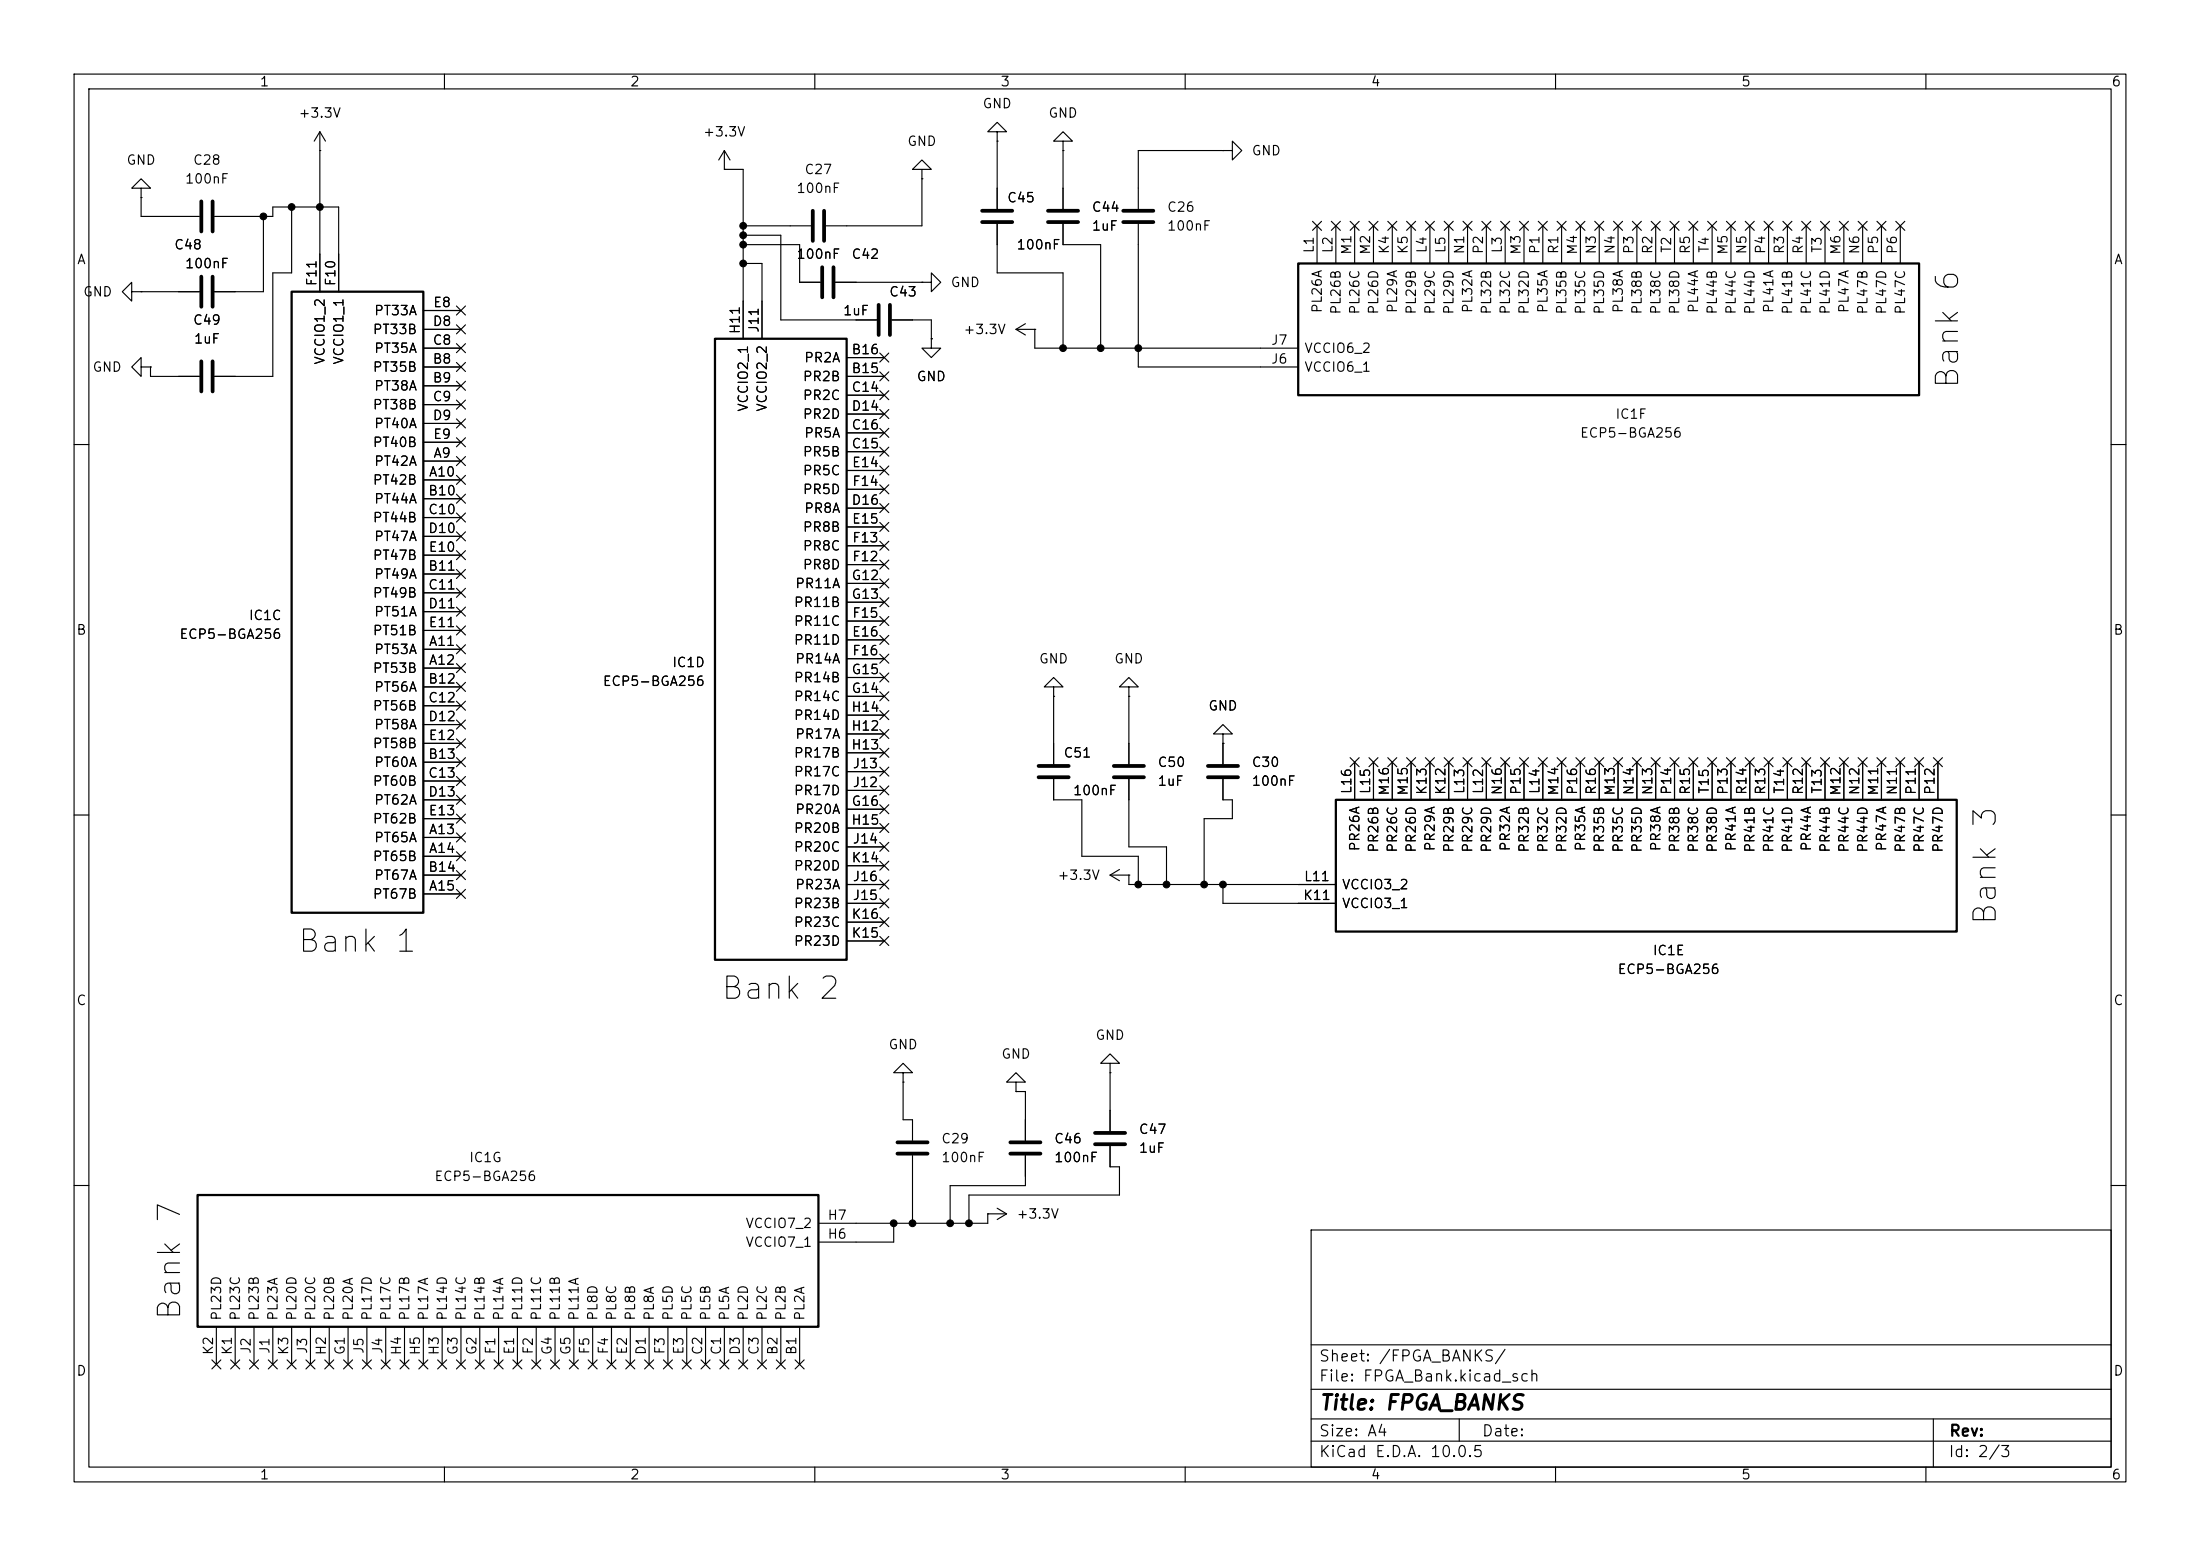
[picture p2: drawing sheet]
<svg xmlns="http://www.w3.org/2000/svg" width="297mm" height="210mm" viewBox="0 0 297 210" stroke-linecap="round" stroke-linejoin="round" font-family="sans-serif">
<g fill="none" stroke="#000" stroke-width=".15">
<path d="M10 10h277v190h-277zM12 12h273v186h-273zM43.2 17.8l-.8 1.3M43.2 17.8l.7 1.3M43.2 17.8v21.6M60 10v2M110 10v2M134.6 17.8h1.3l-1.3-1.3-1.3 1.3h1.3v1.3M134.6 19.1h.1M134.6 19.1v9.1M143.5 19.1h1.3l-1.3-1.3-1.3 1.3h1.3v1.2M160 10v2"/>
<path d="M210 10v2M260 10v2M17.8 39.4v-1.3l-1.3 1.3 1.3 1.2v-1.2h1.2M19 25.4h1.3l-1.3-1.3-1.2 1.3h1.2v1.3M19 26.7h.1M19 39.4h.1M19 39.4h7.9M19 26.7v2.5h7.9M29 29.2h7.8v-1.3h8.9v11.5M35.6 29.2v10.2h-6.6M39.4 27.9v8.9h-2.6v14h-7.8M43.2 20.3h.1"/>
<path d="M97.8 22.9h.1M97.8 20.3v2.6M97.8 22.9h2.5v22.8M97.8 20.3l-.8 1.3M97.8 20.3l.8 1.3M100.3 31.8h5.1v11.4h13M100.3 33h7.6v5.1h2.8M100.3 35.6h2.6v10.1M100.3 30.5h9.2M112.8 38.1h11.7M124.5 38.1h1.2v-1.3l1.3 1.3-1.3 1.3v-1.3M124.5 38.1h.1"/>
<path d="M124.5 22.9h1.2l-1.2-1.3-1.3 1.3h1.3v1.2M124.5 24.1h.1M124.5 24.1v6.4h-13M134.6 30.2v6.6h8.9v10.2M143.5 20.3h.1M143.5 20.3v7.9M143.5 30.2v2.8h5.1v14M153.7 30.2v19.3h21.6M165.1 20.3h1.3v-1.2l1.2 1.2-1.2 1.3v-1.3M165.1 20.3h.1M165.1 20.3h-11.4v7.9M177.2 29.9l1.2 1.2"/>
<path d="M177.8 30.5v5.1M178.4 29.9l-1.2 1.2M179.7 29.9l1.2 1.2M180.3 30.5v5.1M180.9 29.9l-1.2 1.2M182.3 29.9l1.2 1.2M182.9 30.5v5.1M183.5 29.9l-1.2 1.2M184.8 29.9l1.2 1.2M185.4 30.5v5.1M186 29.9l-1.2 1.2M187.4 29.9l1.2 1.2"/>
<path d="M188 30.5v5.1M188.6 29.9l-1.2 1.2M189.9 29.9l1.2 1.2M190.5 30.5v5.1M191.1 29.9l-1.2 1.2M192.4 29.9l1.2 1.2M193 30.5v5.1M193.6 29.9l-1.2 1.2M195 29.9l1.2 1.2M195.6 30.5v5.1M196.2 29.9l-1.2 1.2M197.5 29.9l1.2 1.2"/>
<path d="M198.1 30.5v5.1M198.7 29.9l-1.2 1.2M200.1 29.9l1.2 1.2M200.7 30.5v5.1M201.3 29.9l-1.2 1.2M202.6 29.9l1.2 1.2M203.2 30.5v5.1M203.8 29.9l-1.2 1.2M205.1 29.9l1.2 1.2M205.7 30.5v5.1M206.3 29.9l-1.2 1.2M207.7 29.9l1.2 1.2"/>
<path d="M208.3 30.5v5.1M208.9 29.9l-1.2 1.2M210.2 29.9l1.2 1.2M210.8 30.5v5.1M211.4 29.9l-1.2 1.2M212.8 29.9l1.2 1.2M213.4 30.5v5.1M214 29.9l-1.2 1.2M215.3 29.9l1.2 1.2M215.9 30.5v5.1M216.5 29.9l-1.2 1.2M217.8 29.9l1.2 1.2"/>
<path d="M218.4 30.5v5.1M219 29.9l-1.2 1.2M220.4 29.9l1.2 1.2M221 30.5v5.1M221.6 29.9l-1.2 1.2M222.9 29.9l1.2 1.2M223.5 30.5v5.1M224.1 29.9l-1.2 1.2M225.5 29.9l1.2 1.2M226.1 30.5v5.1M226.7 29.9l-1.2 1.2M228 29.9l1.2 1.2"/>
<path d="M228.6 30.5v5.1M229.2 29.9l-1.2 1.2M230.5 29.9l1.2 1.2M231.1 30.5v5.1M231.7 29.9l-1.2 1.2M233.1 29.9l1.2 1.2M233.7 30.5v5.1M234.3 29.9l-1.2 1.2M235.6 29.9l1.2 1.2M236.2 30.5v5.1M236.8 29.9l-1.2 1.2M238.2 29.9l1.2 1.2"/>
<path d="M238.8 30.5v5.1M239.4 29.9l-1.2 1.2M240.7 29.9l1.2 1.2M241.3 30.5v5.1M241.9 29.9l-1.2 1.2M243.2 29.9l1.2 1.2M243.8 30.5v5.1M244.4 29.9l-1.2 1.2M245.8 29.9l1.2 1.2M246.4 30.5v5.1M247 29.9l-1.2 1.2M248.3 29.9l1.2 1.2"/>
<path d="M248.9 30.5v5.1M249.5 29.9l-1.2 1.2M250.9 29.9l1.2 1.2M251.5 30.5v5.1M252.1 29.9l-1.2 1.2M253.4 29.9l1.2 1.2M254 30.5v5.1M254.6 29.9l-1.2 1.2M255.9 29.9l1.2 1.2M256.5 30.5v5.1M257.1 29.9l-1.2 1.2M19 49.5v-1.2l-1.2 1.2 1.2 1.3v-1.3h1.3"/>
<path d="M20.3 49.5h.1M20.3 49.5v1.3h6.6M57.1 49.5h5.1M57.1 52.1h5.1M57.1 47h5.1M57.1 54.6h5.1M57.1 44.5h5.1M57.1 57.2h5.1M57.1 41.9h5.1M57.1 59.7h5.1M61.6 43.8l1.2 1.3M61.6 48.9l1.2 1.2"/>
<path d="M61.6 56.5l1.2 1.3M61.6 59.1l1.2 1.2M61.6 54l1.2 1.2M61.6 46.4l1.2 1.2M61.6 51.5l1.2 1.2M61.6 41.3l1.2 1.2M62.8 43.8l-1.2 1.3M62.8 48.9l-1.2 1.2M62.8 56.5l-1.2 1.3M62.8 59.1l-1.2 1.2M62.8 54l-1.2 1.2M62.8 46.4l-1.2 1.2"/>
<path d="M62.8 51.5l-1.2 1.2M62.8 41.3l-1.2 1.2M114.3 50.8h5.1M114.3 48.3h5.1M114.3 53.3h5.1M114.3 58.4h5.1M114.3 55.9h5.1M118.8 47.7l1.2 1.2M118.8 57.8l1.2 1.2M118.8 52.7l1.2 1.2M118.8 50.2l1.2 1.2M118.8 55.3l1.2 1.2"/>
<path d="M120 47.7l-1.2 1.2M120 57.8l-1.2 1.2M120 52.7l-1.2 1.2M120 50.2l-1.2 1.2M120 55.3l-1.2 1.2M120.4 43.2h5.3v2.5M125.7 45.7v1.3h1.3l-1.3 1.3-1.2-1.3h1.2M125.7 45.7h.1M137.2 44.5h2.5M137.2 44.5l1.2 .7M138.4 43.7l-1.2 .8M139.7 44.5h.1"/>
<path d="M139.7 44.5v2.5h35.6M10 60h2M57.1 62.2h5.1M57.1 64.8h5.1M57.1 67.3h5.1M57.1 77.5h5.1M57.1 69.9h5.1M57.1 72.4h5.1M57.1 74.9h5.1M61.6 69.2l1.2 1.3M61.6 61.6l1.2 1.2M61.6 64.2l1.2 1.2"/>
<path d="M61.6 66.7l1.2 1.2M61.6 74.3l1.2 1.2M61.6 79.4l1.2 1.2M61.6 76.9l1.2 1.2M61.6 71.8l1.2 1.2M62.8 69.2l-1.2 1.3M62.8 61.6l-1.2 1.2M62.8 64.2l-1.2 1.2M62.8 66.7l-1.2 1.2M62.8 74.3l-1.2 1.2M62.8 79.4l-1.2 1.2M62.8 76.9l-1.2 1.2"/>
<path d="M62.8 71.8l-1.2 1.2M114.3 61h5.1M114.3 68.6h5.1M114.3 63.5h5.1M114.3 71.1h5.1M114.3 76.2h5.1M114.3 73.7h5.1M114.3 66h5.1M114.3 78.7h5.1M118.8 70.5l1.2 1.2M118.8 78.1l1.2 1.2M118.8 75.6l1.2 1.2"/>
<path d="M118.8 73.1l1.2 1.2M118.8 65.4l1.2 1.2M118.8 62.9l1.2 1.2M118.8 68l1.2 1.2M118.8 60.4l1.2 1.2M120 70.5l-1.2 1.2M120 78.1l-1.2 1.2M120 75.6l-1.2 1.2M120 73.1l-1.2 1.2M120 65.4l-1.2 1.2M120 62.9l-1.2 1.2M120 68l-1.2 1.2"/>
<path d="M120 60.4l-1.2 1.2M285 60h2M57.1 87.6h5.1M57.1 90.2h5.1M57.1 92.7h5.1M57.1 80h5.1M57.1 95.3h5.1M57.1 82.6h5.1M57.1 97.8h5.1M57.1 85.1h5.1M61.6 84.5l1.2 1.2M61.6 81.9l1.2 1.3"/>
<path d="M61.6 94.6l1.2 1.3M61.6 89.6l1.2 1.2M61.6 87l1.2 1.2M61.6 92.1l1.2 1.2M61.6 97.2l1.2 1.2M61.6 99.7l1.2 1.2M62.8 84.5l-1.2 1.2M62.8 81.9l-1.2 1.3M62.8 94.6l-1.2 1.3M62.8 89.6l-1.2 1.2M62.8 87l-1.2 1.2M62.8 92.1l-1.2 1.2"/>
<path d="M62.8 97.2l-1.2 1.2M62.8 99.7l-1.2 1.2M114.3 86.4h5.1M114.3 83.8h5.1M114.3 88.9h5.1M114.3 81.3h5.1M114.3 94h5.1M114.3 91.4h5.1M114.3 99.1h5.1M114.3 96.5h5.1M118.8 98.5l1.2 1.2M118.8 80.7l1.2 1.2"/>
<path d="M118.8 83.2l1.2 1.2M118.8 95.9l1.2 1.2M118.8 88.3l1.2 1.2M118.8 85.8l1.2 1.2M118.8 93.4l1.2 1.2M118.8 90.8l1.2 1.2M120 98.5l-1.2 1.2M120 88.3l-1.2 1.2M120 80.7l-1.2 1.2M120 83.2l-1.2 1.2M120 95.9l-1.2 1.2M120 85.8l-1.2 1.2"/>
<path d="M120 93.4l-1.2 1.2M120 90.8l-1.2 1.2M142.2 92.7h1.3l-1.3-1.3-1.2 1.3h1.2v1.3M142.2 94h.1M142.2 94v9.1M152.4 92.7h1.3l-1.3-1.3-1.3 1.3h1.3v1.3M152.4 94h.1M152.4 94v9.1M165.1 99.1h1.3l-1.3-1.3-1.3 1.3h1.3v1.2M10 110h2M57.1 113h5.1M57.1 115.6h5.1"/>
<path d="M57.1 102.9h5.1M57.1 118.1h5.1M57.1 105.4h5.1M57.1 108h5.1M57.1 100.3h5.1M57.1 110.5h5.1M61.6 117.5l1.2 1.2M61.6 115l1.2 1.2M61.6 112.4l1.2 1.2M61.6 107.3l1.2 1.3M61.6 104.8l1.2 1.2M61.6 109.9l1.2 1.2"/>
<path d="M61.6 102.3l1.2 1.2M62.8 117.5l-1.2 1.2M62.8 115l-1.2 1.2M62.8 112.4l-1.2 1.2M62.8 107.3l-1.2 1.3M62.8 104.8l-1.2 1.2M62.8 109.9l-1.2 1.2M62.8 102.3l-1.2 1.2M114.3 119.4h5.1M114.3 109.2h5.1M114.3 101.6h5.1M114.3 111.8h5.1"/>
<path d="M114.3 106.7h5.1M114.3 104.1h5.1M114.3 114.3h5.1M114.3 116.8h5.1M118.8 111.2l1.2 1.2M118.8 113.7l1.2 1.2M118.8 118.8l1.2 1.2M118.8 108.6l1.2 1.2M118.8 103.5l1.2 1.2M118.8 101l1.2 1.2M118.8 116.2l1.2 1.2M118.8 106.1l1.2 1.2"/>
<path d="M120 111.2l-1.2 1.2M120 113.7l-1.2 1.2M120 118.8l-1.2 1.2M120 108.6l-1.2 1.2M120 103.5l-1.2 1.2M120 101l-1.2 1.2M120 116.2l-1.2 1.2M120 106.1l-1.2 1.2M142.2 105.2v2.8h3.8v7.6h7.7v3.8M149.9 118.1h2.5M149.9 118.1l1.2 .8M151.1 117.3l-1.2 .8"/>
<path d="M152.4 118.1h.1M152.4 105.2v9.1h5.1v5.1M152.4 118.1v1.3h27.9M165.1 100.3h.1M165.1 100.3v2.8M165.1 105.2v2.8h1.3v2.5h-3.8v8.9M165.1 119.4v2.5h15.2M182.3 102.3l1.2 1.2M182.9 102.9v5.1M183.5 102.3l-1.2 1.2M184.8 102.3l1.2 1.2M185.4 102.9v5.1"/>
<path d="M186 102.3l-1.2 1.2M187.4 102.3l1.2 1.2M188 102.9v5.1M188.6 102.3l-1.2 1.2M189.9 102.3l1.2 1.2M190.5 102.9v5.1M191.1 102.3l-1.2 1.2M192.4 102.3l1.2 1.2M193 102.9v5.1M193.6 102.3l-1.2 1.2M195 102.3l1.2 1.2M195.6 102.9v5.1"/>
<path d="M196.2 102.3l-1.2 1.2M197.5 102.3l1.2 1.2M198.1 102.9v5.1M198.7 102.3l-1.2 1.2M200.1 102.3l1.2 1.2M200.7 102.9v5.1M201.3 102.3l-1.2 1.2M202.6 102.3l1.2 1.2M203.2 102.9v5.1M203.8 102.3l-1.2 1.2M205.1 102.3l1.2 1.2M205.7 102.9v5.1"/>
<path d="M206.3 102.3l-1.2 1.2M207.7 102.3l1.2 1.2M208.3 102.9v5.1M208.9 102.3l-1.2 1.2M210.2 102.3l1.2 1.2M210.8 102.9v5.1M211.4 102.3l-1.2 1.2M212.8 102.3l1.2 1.2M213.4 102.9v5.1M214 102.3l-1.2 1.2M215.3 102.3l1.2 1.2M215.9 102.9v5.1"/>
<path d="M216.5 102.3l-1.2 1.2M217.8 102.3l1.2 1.2M218.4 102.9v5.1M219 102.3l-1.2 1.2M220.4 102.3l1.2 1.2M221 102.9v5.1M221.6 102.3l-1.2 1.2M222.9 102.3l1.2 1.2M223.5 102.9v5.1M224.1 102.3l-1.2 1.2M225.5 102.3l1.2 1.2M226.1 102.9v5.1"/>
<path d="M226.7 102.3l-1.2 1.2M228 102.3l1.2 1.2M228.6 102.9v5.1M229.2 102.3l-1.2 1.2M230.5 102.3l1.2 1.2M231.1 102.9v5.1M231.7 102.3l-1.2 1.2M233.1 102.3l1.2 1.2M233.7 102.9v5.1M234.3 102.3l-1.2 1.2M235.6 102.3l1.2 1.2M236.2 102.9v5.1"/>
<path d="M236.8 102.3l-1.2 1.2M238.2 102.3l1.2 1.2M238.8 102.9v5.1M239.4 102.3l-1.2 1.2M240.7 102.3l1.2 1.2M241.3 102.9v5.1M241.9 102.3l-1.2 1.2M243.2 102.3l1.2 1.2M243.8 102.9v5.1M244.4 102.3l-1.2 1.2M245.8 102.3l1.2 1.2M246.4 102.9v5.1"/>
<path d="M247 102.3l-1.2 1.2M248.3 102.3l1.2 1.2M248.9 102.9v5.1M249.5 102.3l-1.2 1.2M250.9 102.3l1.2 1.2M251.5 102.9v5.1M252.1 102.3l-1.2 1.2M253.4 102.3l1.2 1.2M254 102.9v5.1M254.6 102.3l-1.2 1.2M255.9 102.3l1.2 1.2M256.5 102.9v5.1"/>
<path d="M257.1 102.3l-1.2 1.2M258.5 102.3l1.2 1.2M259.1 102.9v5.1M259.7 102.3l-1.2 1.2M261 102.3l1.2 1.2M261.6 102.9v5.1M262.2 102.3l-1.2 1.2M285 110h2M57.1 120.7h5.1M61.6 120l1.2 1.3M62.8 120l-1.2 1.3M114.3 121.9h5.1"/>
<path d="M114.3 127h5.1M114.3 124.5h5.1M118.8 121.3l1.2 1.2M118.8 126.4l1.2 1.2M118.8 123.9l1.2 1.2M120 121.3l-1.2 1.2M120 126.4l-1.2 1.2M120 123.9l-1.2 1.2M121.9 144.8h1.3l-1.3-1.3-1.3 1.3h1.3v1.3M121.9 146.1h.1M121.9 146.1v5h1.3v2.8M123.2 156v9.1"/>
<path d="M137.2 146.1h1.2l-1.2-1.3-1.3 1.3h1.3v1.2M137.2 147.3h.1M137.2 147.3h1.2v6.6M138.4 156v4h-10.1v5.1M149.9 143.5h1.2l-1.2-1.3-1.3 1.3h1.3v1.3M149.9 144.8h.1M149.9 144.8v7.9M149.9 154.7v2.8h1.2v3.8h-20.3v3.8M10 160h2M29.2 179.1v5.1M31.7 179.1v5.1M34.3 179.1v5.1"/>
<path d="M36.8 179.1v5.1M39.4 179.1v5.1M41.9 179.1v5.1M44.4 179.1v5.1M47 179.1v5.1M49.5 179.1v5.1M52.1 179.1v5.1M54.6 179.1v5.1M57.1 179.1v5.1M59.7 179.1v5.1M62.2 179.1v5.1M64.8 179.1v5.1"/>
<path d="M67.3 179.1v5.1M69.8 179.1v5.1M72.4 179.1v5.1M74.9 179.1v5.1M77.5 179.1v5.1M80 179.1v5.1M82.5 179.1v5.1M85.1 179.1v5.1M87.6 179.1v5.1M90.2 179.1v5.1M92.7 179.1v5.1M95.2 179.1v5.1"/>
<path d="M97.8 179.1v5.1M100.3 179.1v5.1M102.9 179.1v5.1M105.4 179.1v5.1M107.9 179.1v5.1M120.6 165.1v2.5h-10.1M133.3 163.8h.1M133.3 163.8v1.3h-22.8M133.3 163.8h2.6M134.6 163.1l1.3 .7M135.9 163.8l-1.3 .8M177 166h108v32h-108z"/>
<path d="M285 160h2M28.6 183.5l1.2 1.3M29.8 183.5l-1.2 1.3M31.1 183.5l1.3 1.3M32.4 183.5l-1.3 1.3M33.7 183.5l1.2 1.3M34.9 183.5l-1.2 1.3M36.2 183.5l1.2 1.3M37.4 183.5l-1.2 1.3M38.8 183.5l1.2 1.3M40 183.5l-1.2 1.3M41.3 183.5l1.2 1.3"/>
<path d="M42.5 183.5l-1.2 1.3M43.8 183.5l1.3 1.3M45.1 183.5l-1.3 1.3M46.4 183.5l1.2 1.3M47.6 183.5l-1.2 1.3M48.9 183.5l1.2 1.3M50.1 183.5l-1.2 1.3M51.5 183.5l1.2 1.3M52.7 183.5l-1.2 1.3M54 183.5l1.2 1.3M55.2 183.5l-1.2 1.3M56.5 183.5l1.3 1.3"/>
<path d="M57.8 183.5l-1.3 1.3M59.1 183.5l1.2 1.3M60 198v2M60.3 183.5l-1.2 1.3M61.6 183.5l1.2 1.3M62.8 183.5l-1.2 1.3M64.2 183.5l1.2 1.3M65.4 183.5l-1.2 1.3M66.7 183.5l1.2 1.3M67.9 183.5l-1.2 1.3M69.2 183.5l1.3 1.3M70.5 183.5l-1.3 1.3"/>
<path d="M71.8 183.5l1.2 1.3M73 183.5l-1.2 1.3M74.3 183.5l1.2 1.3M75.5 183.5l-1.2 1.3M76.9 183.5l1.2 1.3M78.1 183.5l-1.2 1.3M79.4 183.5l1.2 1.3M80.6 183.5l-1.2 1.3M81.9 183.5l1.3 1.3M83.2 183.5l-1.3 1.3M84.5 183.5l1.2 1.3M85.7 183.5l-1.2 1.3"/>
<path d="M87 183.5l1.2 1.3M88.2 183.5l-1.2 1.3M89.6 183.5l1.2 1.3M90.8 183.5l-1.2 1.3M92.1 183.5l1.2 1.3M93.3 183.5l-1.2 1.3M94.6 183.5l1.3 1.3M95.9 183.5l-1.3 1.3M97.2 183.5l1.2 1.3M98.4 183.5l-1.2 1.3M99.7 183.5l1.2 1.3M100.9 183.5l-1.2 1.3"/>
<path d="M102.3 183.5l1.2 1.3M103.5 183.5l-1.2 1.3M104.8 183.5l1.2 1.3M106 183.5l-1.2 1.3M107.3 183.5l1.3 1.3M108.6 183.5l-1.3 1.3M110 198v2M160 198v2M177 194.5h108M177 191.5h108M177 187.5h108M177 181.5h108"/>
<path d="M197 191.5v3M210 198v2M260 198v2M261 191.5v6.5"/>
</g>
<g fill="none" stroke="#000" stroke-width=".51">
<path d="M27.2 27.2v4M27.2 37.3v4.1M28.7 27.2v4M28.7 37.3v4.1M109.7 28.4v4.1M111 36.1v4M111.3 28.4v4.1M112.5 36.1v4M132.6 28.4h4.1M132.6 30h4.1M141.5 28.4h4M141.5 30h4"/>
<path d="M151.6 28.4h4.1M151.6 30h4.1M27.2 48.8v4M28.7 48.8v4M118.6 41.1v4.1M120.1 41.1v4.1M140.2 104.9h4.1M140.2 103.4h4.1M150.4 104.9h4M150.4 103.4h4M163.1 104.9h4M163.1 103.4h4"/>
<path d="M121.2 154.2h4M121.2 155.7h4M136.4 154.2h4.1M136.4 155.7h4.1M147.8 152.9h4.1M147.8 154.4h4.1"/>
</g>
<path d="M39.4 39.4h17.7v83.8h-17.7zM175.3 35.6h83.8v17.7h-83.8zM96.5 45.7h17.8v83.8h-17.8zM180.3 108h83.9v17.7h-83.9zM26.7 161.3h83.8v17.8h-83.8z" fill="none" stroke="#000" stroke-width=".3"/>
<g fill="#000" stroke="#000" stroke-width=".14">
<circle cx="35.6" cy="29.2" r=".46"/>
<circle cx="39.4" cy="27.9" r=".46"/>
<circle cx="43.2" cy="27.9" r=".46"/>
<circle cx="100.3" cy="30.5" r=".46"/>
<circle cx="100.3" cy="33" r=".46"/>
<circle cx="100.3" cy="35.6" r=".46"/>
<circle cx="100.3" cy="31.8" r=".46"/>
<circle cx="143.5" cy="47" r=".46"/>
<circle cx="148.6" cy="47" r=".46"/>
<circle cx="153.7" cy="47" r=".46"/>
<circle cx="153.7" cy="119.4" r=".46"/>
<circle cx="157.5" cy="119.4" r=".46"/>
<circle cx="162.6" cy="119.4" r=".46"/>
<circle cx="165.1" cy="119.4" r=".46"/>
<circle cx="120.6" cy="165.1" r=".46"/>
<circle cx="123.2" cy="165.1" r=".46"/>
<circle cx="128.3" cy="165.1" r=".46"/>
<circle cx="130.8" cy="165.1" r=".46"/>
</g>
<g font-size="3">
<text x="265.2" y="52.7" transform="rotate(-90 265.2 52.7)">Bank 6</text>
<text x="270.3" y="125.1" transform="rotate(-90 270.3 125.1)">Bank 3</text>
<text x="40" y="129.3">Bank 1</text>
<text x="97.1" y="135.6">Bank 2</text>
<text x="25.1" y="178.5" transform="rotate(-90 25.1 178.5)">Bank 7</text>
</g>
<text font-size="2" x="178" y="190.8">Title: FPGA_BANKS</text>
<g font-size="1.5">
<text x="178" y="184.1">Sheet: /FPGA_BANKS/</text>
<text x="178" y="186.8">File: FPGA_Bank.kicad_sch</text>
<text x="178" y="197">KiCad E.D.A. 10.0.5</text>
<text x="178" y="194.2">Size: A4</text>
<text x="200" y="194.2">Date:</text>
<text x="263" y="197">Id: 2/3</text>
<text x="263" y="194.2">Rev:</text>
</g>
<g font-size="1.3">
<text x="35" y="12">1</text>
<text x="85" y="12">2</text>
<text x="135" y="12">3</text>
<text x="185" y="12">4</text>
<text x="235" y="12">5</text>
<text x="285" y="12">6</text>
<text x="40.2" y="16.2">+3.3V</text>
<text x="132.6" y="14.9">GND</text>
<text x="141.4" y="16.2">GND</text>
<text x="17" y="22.6">GND</text>
<text x="26" y="22.6">C28</text>
<text x="94.8" y="18.7">+3.3V</text>
<text x="108.5" y="23.8">C27</text>
<text x="122.4" y="20">GND</text>
<text x="168.9" y="21.3">GND</text>
<text x="24.9" y="25.1">100nF</text>
<text x="107.4" y="26.4">100nF</text>
<text x="135.9" y="27.6">C45</text>
<text x="147.3" y="28.9">C44</text>
<text x="157.5" y="28.9">C26</text>
<text x="10.3" y="36">A</text>
<text x="23.4" y="34">C48</text>
<text x="107.4" y="35.3">100nF</text>
<text x="114.9" y="35.3">C42</text>
<text x="137.1" y="34">100nF</text>
<text x="147.3" y="31.4">1uF</text>
<text x="157.5" y="31.4">100nF</text>
<text x="177.7" y="34.3" transform="rotate(-90 177.7 34.3)">L1</text>
<text x="180.2" y="34.3" transform="rotate(-90 180.2 34.3)">L2</text>
<text x="182.7" y="34.5" transform="rotate(-90 182.7 34.5)">M1</text>
<text x="185.3" y="34.5" transform="rotate(-90 185.3 34.5)">M2</text>
<text x="187.8" y="34.4" transform="rotate(-90 187.8 34.4)">K4</text>
<text x="190.4" y="34.4" transform="rotate(-90 190.4 34.4)">K5</text>
<text x="192.9" y="34.3" transform="rotate(-90 192.9 34.3)">L4</text>
<text x="195.4" y="34.3" transform="rotate(-90 195.4 34.3)">L5</text>
<text x="198" y="34.4" transform="rotate(-90 198 34.4)">N1</text>
<text x="200.5" y="34.4" transform="rotate(-90 200.5 34.4)">P2</text>
<text x="203.1" y="34.3" transform="rotate(-90 203.1 34.3)">L3</text>
<text x="205.6" y="34.5" transform="rotate(-90 205.6 34.5)">M3</text>
<text x="208.1" y="34.4" transform="rotate(-90 208.1 34.4)">P1</text>
<text x="210.7" y="34.4" transform="rotate(-90 210.7 34.4)">R1</text>
<text x="213.2" y="34.5" transform="rotate(-90 213.2 34.5)">M4</text>
<text x="215.8" y="34.4" transform="rotate(-90 215.8 34.4)">N3</text>
<text x="218.3" y="34.4" transform="rotate(-90 218.3 34.4)">N4</text>
<text x="220.8" y="34.4" transform="rotate(-90 220.8 34.4)">P3</text>
<text x="223.4" y="34.4" transform="rotate(-90 223.4 34.4)">R2</text>
<text x="225.9" y="34.2" transform="rotate(-90 225.9 34.2)">T2</text>
<text x="228.5" y="34.4" transform="rotate(-90 228.5 34.4)">R5</text>
<text x="231" y="34.2" transform="rotate(-90 231 34.2)">T4</text>
<text x="233.5" y="34.5" transform="rotate(-90 233.5 34.5)">M5</text>
<text x="236.1" y="34.4" transform="rotate(-90 236.1 34.4)">N5</text>
<text x="238.6" y="34.4" transform="rotate(-90 238.6 34.4)">P4</text>
<text x="241.2" y="34.4" transform="rotate(-90 241.2 34.4)">R3</text>
<text x="243.7" y="34.4" transform="rotate(-90 243.7 34.4)">R4</text>
<text x="246.2" y="34.2" transform="rotate(-90 246.2 34.2)">T3</text>
<text x="248.8" y="34.5" transform="rotate(-90 248.8 34.5)">M6</text>
<text x="251.3" y="34.4" transform="rotate(-90 251.3 34.4)">N6</text>
<text x="253.9" y="34.4" transform="rotate(-90 253.9 34.4)">P5</text>
<text x="256.4" y="34.4" transform="rotate(-90 256.4 34.4)">P6</text>
<text x="285.3" y="36">A</text>
<text x="11.1" y="40.3">GND</text>
<text x="24.9" y="36.5">100nF</text>
<text x="43" y="38.7" transform="rotate(-90 43 38.7)">F11</text>
<text x="45.6" y="38.7" transform="rotate(-90 45.6 38.7)">F10</text>
<text x="58.4" y="41.8">E8</text>
<text x="119.9" y="40.3">C43</text>
<text x="128.3" y="39.1">GND</text>
<text x="26" y="44.1">C49</text>
<text x="26.1" y="46.7">1uF</text>
<text x="50.2" y="45.4">PT33B</text>
<text x="50.4" y="48">PT35A</text>
<text x="50.4" y="42.9">PT33A</text>
<text x="58.3" y="46.9">C8</text>
<text x="58.3" y="44.3">D8</text>
<text x="100.2" y="45.2" transform="rotate(-90 100.2 45.2)">H11</text>
<text x="102.7" y="45" transform="rotate(-90 102.7 45)">J11</text>
<text x="113.7" y="42.9">1uF</text>
<text x="130" y="45.4">+3.3V</text>
<text x="171.5" y="46.9">J7</text>
<text x="176" y="48">VCCIO6_2</text>
<text x="178.8" y="42.4" transform="rotate(-90 178.8 42.4)">PL26A</text>
<text x="181.3" y="42.5" transform="rotate(-90 181.3 42.5)">PL26B</text>
<text x="183.8" y="42.5" transform="rotate(-90 183.8 42.5)">PL26C</text>
<text x="186.4" y="42.5" transform="rotate(-90 186.4 42.5)">PL26D</text>
<text x="188.9" y="42.4" transform="rotate(-90 188.9 42.4)">PL29A</text>
<text x="191.5" y="42.5" transform="rotate(-90 191.5 42.5)">PL29B</text>
<text x="194" y="42.5" transform="rotate(-90 194 42.5)">PL29C</text>
<text x="196.5" y="42.5" transform="rotate(-90 196.5 42.5)">PL29D</text>
<text x="199.1" y="42.4" transform="rotate(-90 199.1 42.4)">PL32A</text>
<text x="201.6" y="42.5" transform="rotate(-90 201.6 42.5)">PL32B</text>
<text x="204.2" y="42.5" transform="rotate(-90 204.2 42.5)">PL32C</text>
<text x="206.7" y="42.5" transform="rotate(-90 206.7 42.5)">PL32D</text>
<text x="209.2" y="42.4" transform="rotate(-90 209.2 42.4)">PL35A</text>
<text x="211.8" y="42.5" transform="rotate(-90 211.8 42.5)">PL35B</text>
<text x="214.3" y="42.5" transform="rotate(-90 214.3 42.5)">PL35C</text>
<text x="216.9" y="42.5" transform="rotate(-90 216.9 42.5)">PL35D</text>
<text x="219.4" y="42.4" transform="rotate(-90 219.4 42.4)">PL38A</text>
<text x="221.9" y="42.5" transform="rotate(-90 221.9 42.5)">PL38B</text>
<text x="224.5" y="42.5" transform="rotate(-90 224.5 42.5)">PL38C</text>
<text x="227" y="42.5" transform="rotate(-90 227 42.5)">PL38D</text>
<text x="229.6" y="42.4" transform="rotate(-90 229.6 42.4)">PL44A</text>
<text x="232.1" y="42.5" transform="rotate(-90 232.1 42.5)">PL44B</text>
<text x="234.6" y="42.5" transform="rotate(-90 234.6 42.5)">PL44C</text>
<text x="237.2" y="42.5" transform="rotate(-90 237.2 42.5)">PL44D</text>
<text x="239.7" y="42.4" transform="rotate(-90 239.7 42.4)">PL41A</text>
<text x="242.3" y="42.5" transform="rotate(-90 242.3 42.5)">PL41B</text>
<text x="244.8" y="42.5" transform="rotate(-90 244.8 42.5)">PL41C</text>
<text x="247.3" y="42.5" transform="rotate(-90 247.3 42.5)">PL41D</text>
<text x="249.9" y="42.4" transform="rotate(-90 249.9 42.4)">PL47A</text>
<text x="252.4" y="42.5" transform="rotate(-90 252.4 42.5)">PL47B</text>
<text x="255" y="42.5" transform="rotate(-90 255 42.5)">PL47D</text>
<text x="257.5" y="42.5" transform="rotate(-90 257.5 42.5)">PL47C</text>
<text x="12.4" y="50.5">GND</text>
<text x="44.1" y="49.3" transform="rotate(-90 44.1 49.3)">VCCIO1_2</text>
<text x="46.7" y="49.3" transform="rotate(-90 46.7 49.3)">VCCIO1_1</text>
<text x="50.2" y="50.5">PT35B</text>
<text x="50.4" y="53">PT38A</text>
<text x="58.3" y="49.4">B8</text>
<text x="58.3" y="51.9">B9</text>
<text x="108.3" y="51.8">PR2B</text>
<text x="108.5" y="49.2">PR2A</text>
<text x="114.9" y="50.7">B15</text>
<text x="114.9" y="48.1">B16</text>
<text x="114.9" y="53.2">C14</text>
<text x="123.7" y="51.8">GND</text>
<text x="171.5" y="49.4">J6</text>
<text x="176" y="50.5">VCCIO6_1</text>
<text x="50.2" y="55.6">PT38B</text>
<text x="50.4" y="58.1">PT40A</text>
<text x="58.3" y="54.5">C9</text>
<text x="58.3" y="57">D9</text>
<text x="58.4" y="59.6">E9</text>
<text x="101.3" y="55.7" transform="rotate(-90 101.3 55.7)">VCCIO2_1</text>
<text x="103.8" y="55.7" transform="rotate(-90 103.8 55.7)">VCCIO2_2</text>
<text x="108.3" y="54.3">PR2C</text>
<text x="108.3" y="56.8">PR2D</text>
<text x="108.5" y="59.4">PR5A</text>
<text x="114.9" y="58.3">C16</text>
<text x="114.9" y="55.7">D14</text>
<text x="213.2" y="59.4">ECP5-BGA256</text>
<text x="218" y="56.8">IC1F</text>
<text x="50.2" y="65.7">PT42B</text>
<text x="50.2" y="60.7">PT40B</text>
<text x="50.4" y="63.2">PT42A</text>
<text x="57.8" y="64.6">A10</text>
<text x="58.4" y="62.1">A9</text>
<text x="108.3" y="61.9">PR5B</text>
<text x="108.3" y="64.5">PR5C</text>
<text x="114.9" y="60.8">C15</text>
<text x="114.9" y="63.4">E14</text>
<text x="115" y="65.9">F14</text>
<text x="50.2" y="70.8">PT44B</text>
<text x="50.4" y="68.3">PT44A</text>
<text x="57.7" y="67.2">B10</text>
<text x="57.7" y="69.7">C10</text>
<text x="108.3" y="67">PR5D</text>
<text x="108.5" y="69.5">PR8A</text>
<text x="114.9" y="68.4">D16</text>
<text x="114.9" y="71">E15</text>
<text x="50.2" y="75.9">PT47B</text>
<text x="50.4" y="73.4">PT47A</text>
<text x="57.7" y="77.3">B11</text>
<text x="57.7" y="72.3">D10</text>
<text x="57.8" y="74.8">E10</text>
<text x="108.3" y="72.1">PR8B</text>
<text x="108.3" y="77.2">PR8D</text>
<text x="108.3" y="74.6">PR8C</text>
<text x="115" y="76.1">F12</text>
<text x="115" y="73.5">F13</text>
<text x="50.2" y="81">PT49B</text>
<text x="50.4" y="78.4">PT49A</text>
<text x="50.4" y="83.5">PT51A</text>
<text x="57.7" y="79.9">C11</text>
<text x="57.7" y="82.4">D11</text>
<text x="107.1" y="82.2">PR11B</text>
<text x="107.3" y="79.7">PR11A</text>
<text x="114.9" y="78.6">G12</text>
<text x="114.9" y="81.1">G13</text>
<text x="115" y="83.7">F15</text>
<text x="10.2" y="86">B</text>
<text x="24.1" y="86.5">ECP5-BGA256</text>
<text x="33.5" y="84">IC1C</text>
<text x="50.2" y="86.1">PT51B</text>
<text x="50.4" y="88.6">PT53A</text>
<text x="57.8" y="85">E11</text>
<text x="57.8" y="87.5">A11</text>
<text x="107.1" y="87.3">PR11D</text>
<text x="107.1" y="84.8">PR11C</text>
<text x="107.3" y="89.9">PR14A</text>
<text x="114.9" y="86.2">E16</text>
<text x="115" y="88.8">F16</text>
<text x="140.2" y="89.9">GND</text>
<text x="150.3" y="89.9">GND</text>
<text x="285.2" y="86">B</text>
<text x="50.2" y="91.1">PT53B</text>
<text x="50.4" y="93.7">PT56A</text>
<text x="57.7" y="92.6">B12</text>
<text x="57.7" y="95.1">C12</text>
<text x="57.8" y="90">A12</text>
<text x="81.3" y="92.9">ECP5-BGA256</text>
<text x="90.7" y="90.4">IC1D</text>
<text x="107.1" y="94.9">PR14C</text>
<text x="107.1" y="92.4">PR14B</text>
<text x="114.9" y="93.8">G14</text>
<text x="114.9" y="91.3">G15</text>
<text x="50.2" y="96.2">PT56B</text>
<text x="50.2" y="101.3">PT58B</text>
<text x="50.4" y="98.8">PT58A</text>
<text x="57.7" y="97.7">D12</text>
<text x="57.8" y="100.2">E12</text>
<text x="107.1" y="97.5">PR14D</text>
<text x="107.3" y="100">PR17A</text>
<text x="114.8" y="98.9">H12</text>
<text x="114.8" y="101.5">H13</text>
<text x="114.8" y="96.4">H14</text>
<text x="163" y="96.2">GND</text>
<text x="50.2" y="106.4">PT60B</text>
<text x="50.4" y="103.8">PT60A</text>
<text x="57.7" y="102.7">B13</text>
<text x="57.7" y="105.3">C13</text>
<text x="57.7" y="107.8">D13</text>
<text x="107.1" y="102.6">PR17B</text>
<text x="107.1" y="107.6">PR17D</text>
<text x="107.1" y="105.1">PR17C</text>
<text x="115" y="106.5">J12</text>
<text x="115" y="104">J13</text>
<text x="143.5" y="102.6">C51</text>
<text x="144.8" y="107.6">100nF</text>
<text x="156.2" y="103.8">C50</text>
<text x="156.2" y="106.4">1uF</text>
<text x="168.9" y="103.8">C30</text>
<text x="168.9" y="106.4">100nF</text>
<text x="182.7" y="107.3" transform="rotate(-90 182.7 107.3)">L16</text>
<text x="185.3" y="107.3" transform="rotate(-90 185.3 107.3)">L15</text>
<text x="187.8" y="107.5" transform="rotate(-90 187.8 107.5)">M16</text>
<text x="190.4" y="107.5" transform="rotate(-90 190.4 107.5)">M15</text>
<text x="192.9" y="107.4" transform="rotate(-90 192.9 107.4)">K13</text>
<text x="195.4" y="107.4" transform="rotate(-90 195.4 107.4)">K12</text>
<text x="198" y="107.3" transform="rotate(-90 198 107.3)">L13</text>
<text x="200.5" y="107.3" transform="rotate(-90 200.5 107.3)">L12</text>
<text x="203.1" y="107.4" transform="rotate(-90 203.1 107.4)">N16</text>
<text x="205.6" y="107.4" transform="rotate(-90 205.6 107.4)">P15</text>
<text x="208.1" y="107.3" transform="rotate(-90 208.1 107.3)">L14</text>
<text x="210.7" y="107.5" transform="rotate(-90 210.7 107.5)">M14</text>
<text x="213.2" y="107.4" transform="rotate(-90 213.2 107.4)">P16</text>
<text x="215.8" y="107.4" transform="rotate(-90 215.8 107.4)">R16</text>
<text x="218.3" y="107.5" transform="rotate(-90 218.3 107.5)">M13</text>
<text x="220.8" y="107.4" transform="rotate(-90 220.8 107.4)">N14</text>
<text x="223.4" y="107.4" transform="rotate(-90 223.4 107.4)">N13</text>
<text x="225.9" y="107.4" transform="rotate(-90 225.9 107.4)">P14</text>
<text x="228.5" y="107.4" transform="rotate(-90 228.5 107.4)">R15</text>
<text x="231" y="107.2" transform="rotate(-90 231 107.2)">T15</text>
<text x="233.5" y="107.4" transform="rotate(-90 233.5 107.4)">P13</text>
<text x="236.1" y="107.4" transform="rotate(-90 236.1 107.4)">R14</text>
<text x="238.6" y="107.4" transform="rotate(-90 238.6 107.4)">R13</text>
<text x="241.2" y="107.2" transform="rotate(-90 241.2 107.2)">T14</text>
<text x="243.7" y="107.4" transform="rotate(-90 243.7 107.4)">R12</text>
<text x="246.2" y="107.2" transform="rotate(-90 246.2 107.2)">T13</text>
<text x="248.8" y="107.5" transform="rotate(-90 248.8 107.5)">M12</text>
<text x="251.3" y="107.4" transform="rotate(-90 251.3 107.4)">N12</text>
<text x="253.9" y="107.5" transform="rotate(-90 253.9 107.5)">M11</text>
<text x="256.4" y="107.4" transform="rotate(-90 256.4 107.4)">N11</text>
<text x="258.9" y="107.4" transform="rotate(-90 258.9 107.4)">P11</text>
<text x="261.5" y="107.4" transform="rotate(-90 261.5 107.4)">P12</text>
<text x="50.2" y="111.5">PT62B</text>
<text x="50.4" y="114">PT65A</text>
<text x="50.4" y="108.9">PT62A</text>
<text x="57.8" y="110.4">E13</text>
<text x="57.8" y="112.9">A13</text>
<text x="107.1" y="112.7">PR20B</text>
<text x="107.3" y="110.2">PR20A</text>
<text x="114.8" y="111.6">H15</text>
<text x="114.9" y="109.1">G16</text>
<text x="50.2" y="116.5">PT65B</text>
<text x="50.4" y="119.1">PT67A</text>
<text x="57.7" y="118">B14</text>
<text x="57.8" y="115.4">A14</text>
<text x="107.1" y="115.3">PR20C</text>
<text x="107.1" y="117.8">PR20D</text>
<text x="114.9" y="116.7">K14</text>
<text x="115" y="114.2">J14</text>
<text x="115" y="119.2">J16</text>
<text x="142.7" y="119.1">+3.3V</text>
<text x="175.9" y="119.2">L11</text>
<text x="183.8" y="115" transform="rotate(-90 183.8 115)">PR26A</text>
<text x="186.4" y="115.2" transform="rotate(-90 186.4 115.2)">PR26B</text>
<text x="188.9" y="115.2" transform="rotate(-90 188.9 115.2)">PR26C</text>
<text x="191.5" y="115.2" transform="rotate(-90 191.5 115.2)">PR26D</text>
<text x="194" y="115" transform="rotate(-90 194 115)">PR29A</text>
<text x="196.5" y="115.2" transform="rotate(-90 196.5 115.2)">PR29B</text>
<text x="199.1" y="115.2" transform="rotate(-90 199.1 115.2)">PR29C</text>
<text x="201.6" y="115.2" transform="rotate(-90 201.6 115.2)">PR29D</text>
<text x="204.2" y="115" transform="rotate(-90 204.2 115)">PR32A</text>
<text x="206.7" y="115.2" transform="rotate(-90 206.7 115.2)">PR32B</text>
<text x="209.2" y="115.2" transform="rotate(-90 209.2 115.2)">PR32C</text>
<text x="211.8" y="115.2" transform="rotate(-90 211.8 115.2)">PR32D</text>
<text x="214.3" y="115" transform="rotate(-90 214.3 115)">PR35A</text>
<text x="216.9" y="115.2" transform="rotate(-90 216.9 115.2)">PR35B</text>
<text x="219.4" y="115.2" transform="rotate(-90 219.4 115.2)">PR35C</text>
<text x="221.9" y="115.2" transform="rotate(-90 221.9 115.2)">PR35D</text>
<text x="224.5" y="115" transform="rotate(-90 224.5 115)">PR38A</text>
<text x="227" y="115.2" transform="rotate(-90 227 115.2)">PR38B</text>
<text x="229.6" y="115.2" transform="rotate(-90 229.6 115.2)">PR38C</text>
<text x="232.1" y="115.2" transform="rotate(-90 232.1 115.2)">PR38D</text>
<text x="234.6" y="115" transform="rotate(-90 234.6 115)">PR41A</text>
<text x="237.2" y="115.2" transform="rotate(-90 237.2 115.2)">PR41B</text>
<text x="239.7" y="115.2" transform="rotate(-90 239.7 115.2)">PR41C</text>
<text x="242.3" y="115.2" transform="rotate(-90 242.3 115.2)">PR41D</text>
<text x="244.8" y="115" transform="rotate(-90 244.8 115)">PR44A</text>
<text x="247.3" y="115.2" transform="rotate(-90 247.3 115.2)">PR44B</text>
<text x="249.9" y="115.2" transform="rotate(-90 249.9 115.2)">PR44C</text>
<text x="252.4" y="115.2" transform="rotate(-90 252.4 115.2)">PR44D</text>
<text x="255" y="115" transform="rotate(-90 255 115)">PR47A</text>
<text x="257.5" y="115.2" transform="rotate(-90 257.5 115.2)">PR47B</text>
<text x="260" y="115.2" transform="rotate(-90 260 115.2)">PR47C</text>
<text x="262.6" y="115.2" transform="rotate(-90 262.6 115.2)">PR47D</text>
<text x="50.2" y="121.6">PT67B</text>
<text x="57.8" y="120.5">A15</text>
<text x="107.1" y="122.9">PR23B</text>
<text x="107.1" y="125.4">PR23C</text>
<text x="107.3" y="120.3">PR23A</text>
<text x="114.9" y="124.3">K16</text>
<text x="115" y="121.8">J15</text>
<text x="175.8" y="121.8">K11</text>
<text x="181.1" y="122.9">VCCIO3_1</text>
<text x="181.1" y="120.3">VCCIO3_2</text>
<text x="107.1" y="128">PR23D</text>
<text x="114.9" y="126.9">K15</text>
<text x="218.3" y="131.8">ECP5-BGA256</text>
<text x="223" y="129.2">IC1E</text>
<text x="10.2" y="136">C</text>
<text x="285.2" y="136">C</text>
<text x="119.9" y="141.9">GND</text>
<text x="135.1" y="143.2">GND</text>
<text x="147.8" y="140.7">GND</text>
<text x="127" y="154.6">C29</text>
<text x="142.2" y="154.6">C46</text>
<text x="153.7" y="153.4">C47</text>
<text x="153.7" y="155.9">1uF</text>
<text x="58.6" y="159.7">ECP5-BGA256</text>
<text x="63.2" y="157.2">IC1G</text>
<text x="127" y="157.2">100nF</text>
<text x="142.2" y="157.2">100nF</text>
<text x="100.6" y="166.1">VCCIO7_2</text>
<text x="111.6" y="167.5">H6</text>
<text x="111.6" y="165">H7</text>
<text x="137.1" y="164.8">+3.3V</text>
<text x="100.6" y="168.6">VCCIO7_1</text>
<text x="30.2" y="178.3" transform="rotate(-90 30.2 178.3)">PL23D</text>
<text x="32.7" y="178.3" transform="rotate(-90 32.7 178.3)">PL23C</text>
<text x="35.3" y="178.3" transform="rotate(-90 35.3 178.3)">PL23B</text>
<text x="37.8" y="178.3" transform="rotate(-90 37.8 178.3)">PL23A</text>
<text x="40.3" y="178.3" transform="rotate(-90 40.3 178.3)">PL20D</text>
<text x="42.9" y="178.3" transform="rotate(-90 42.9 178.3)">PL20C</text>
<text x="45.4" y="178.3" transform="rotate(-90 45.4 178.3)">PL20B</text>
<text x="48" y="178.3" transform="rotate(-90 48 178.3)">PL20A</text>
<text x="50.5" y="178.3" transform="rotate(-90 50.5 178.3)">PL17D</text>
<text x="53" y="178.3" transform="rotate(-90 53 178.3)">PL17C</text>
<text x="55.6" y="178.3" transform="rotate(-90 55.6 178.3)">PL17B</text>
<text x="58.1" y="178.3" transform="rotate(-90 58.1 178.3)">PL17A</text>
<text x="60.7" y="178.3" transform="rotate(-90 60.7 178.3)">PL14D</text>
<text x="63.2" y="178.3" transform="rotate(-90 63.2 178.3)">PL14C</text>
<text x="65.7" y="178.3" transform="rotate(-90 65.7 178.3)">PL14B</text>
<text x="68.3" y="178.3" transform="rotate(-90 68.3 178.3)">PL14A</text>
<text x="70.8" y="178.3" transform="rotate(-90 70.8 178.3)">PL11D</text>
<text x="73.4" y="178.3" transform="rotate(-90 73.4 178.3)">PL11C</text>
<text x="75.9" y="178.3" transform="rotate(-90 75.9 178.3)">PL11B</text>
<text x="78.4" y="178.3" transform="rotate(-90 78.4 178.3)">PL11A</text>
<text x="81" y="178.3" transform="rotate(-90 81 178.3)">PL8D</text>
<text x="83.5" y="178.3" transform="rotate(-90 83.5 178.3)">PL8C</text>
<text x="86.1" y="178.3" transform="rotate(-90 86.1 178.3)">PL8B</text>
<text x="88.6" y="178.3" transform="rotate(-90 88.6 178.3)">PL8A</text>
<text x="91.1" y="178.3" transform="rotate(-90 91.1 178.3)">PL5D</text>
<text x="93.7" y="178.3" transform="rotate(-90 93.7 178.3)">PL5C</text>
<text x="96.2" y="178.3" transform="rotate(-90 96.2 178.3)">PL5B</text>
<text x="98.8" y="178.3" transform="rotate(-90 98.8 178.3)">PL5A</text>
<text x="101.3" y="178.3" transform="rotate(-90 101.3 178.3)">PL2D</text>
<text x="103.8" y="178.3" transform="rotate(-90 103.8 178.3)">PL2C</text>
<text x="106.4" y="178.3" transform="rotate(-90 106.4 178.3)">PL2B</text>
<text x="108.9" y="178.3" transform="rotate(-90 108.9 178.3)">PL2A</text>
<text x="10.2" y="186">D</text>
<text x="29.1" y="183" transform="rotate(-90 29.1 183)">K2</text>
<text x="31.6" y="183" transform="rotate(-90 31.6 183)">K1</text>
<text x="34.2" y="182.8" transform="rotate(-90 34.2 182.8)">J2</text>
<text x="36.7" y="182.8" transform="rotate(-90 36.7 182.8)">J1</text>
<text x="39.2" y="183" transform="rotate(-90 39.2 183)">K3</text>
<text x="41.8" y="182.8" transform="rotate(-90 41.8 182.8)">J3</text>
<text x="44.3" y="183" transform="rotate(-90 44.3 183)">H2</text>
<text x="46.9" y="183" transform="rotate(-90 46.9 183)">G1</text>
<text x="49.4" y="182.8" transform="rotate(-90 49.4 182.8)">J5</text>
<text x="51.9" y="182.8" transform="rotate(-90 51.9 182.8)">J4</text>
<text x="54.5" y="183" transform="rotate(-90 54.5 183)">H4</text>
<text x="57" y="183" transform="rotate(-90 57 183)">H5</text>
<text x="59.6" y="183" transform="rotate(-90 59.6 183)">H3</text>
<text x="62.1" y="183" transform="rotate(-90 62.1 183)">G3</text>
<text x="64.6" y="183" transform="rotate(-90 64.6 183)">G2</text>
<text x="67.2" y="182.9" transform="rotate(-90 67.2 182.9)">F1</text>
<text x="69.7" y="182.9" transform="rotate(-90 69.7 182.9)">E1</text>
<text x="72.3" y="182.9" transform="rotate(-90 72.3 182.9)">F2</text>
<text x="74.8" y="183" transform="rotate(-90 74.8 183)">G4</text>
<text x="77.3" y="183" transform="rotate(-90 77.3 183)">G5</text>
<text x="79.9" y="182.9" transform="rotate(-90 79.9 182.9)">F5</text>
<text x="82.4" y="182.9" transform="rotate(-90 82.4 182.9)">F4</text>
<text x="85" y="182.9" transform="rotate(-90 85 182.9)">E2</text>
<text x="87.5" y="183" transform="rotate(-90 87.5 183)">D1</text>
<text x="90" y="182.9" transform="rotate(-90 90 182.9)">F3</text>
<text x="92.6" y="182.9" transform="rotate(-90 92.6 182.9)">E3</text>
<text x="95.1" y="183" transform="rotate(-90 95.1 183)">C2</text>
<text x="97.7" y="183" transform="rotate(-90 97.7 183)">C1</text>
<text x="100.2" y="183" transform="rotate(-90 100.2 183)">D3</text>
<text x="102.7" y="183" transform="rotate(-90 102.7 183)">C3</text>
<text x="105.3" y="183" transform="rotate(-90 105.3 183)">B2</text>
<text x="107.8" y="183" transform="rotate(-90 107.8 183)">B1</text>
<text x="285.2" y="186">D</text>
<text x="35" y="200">1</text>
<text x="85" y="200">2</text>
<text x="135" y="200">3</text>
<text x="185" y="200">4</text>
<text x="235" y="200">5</text>
<text x="285" y="200">6</text>
</g>
</svg>
